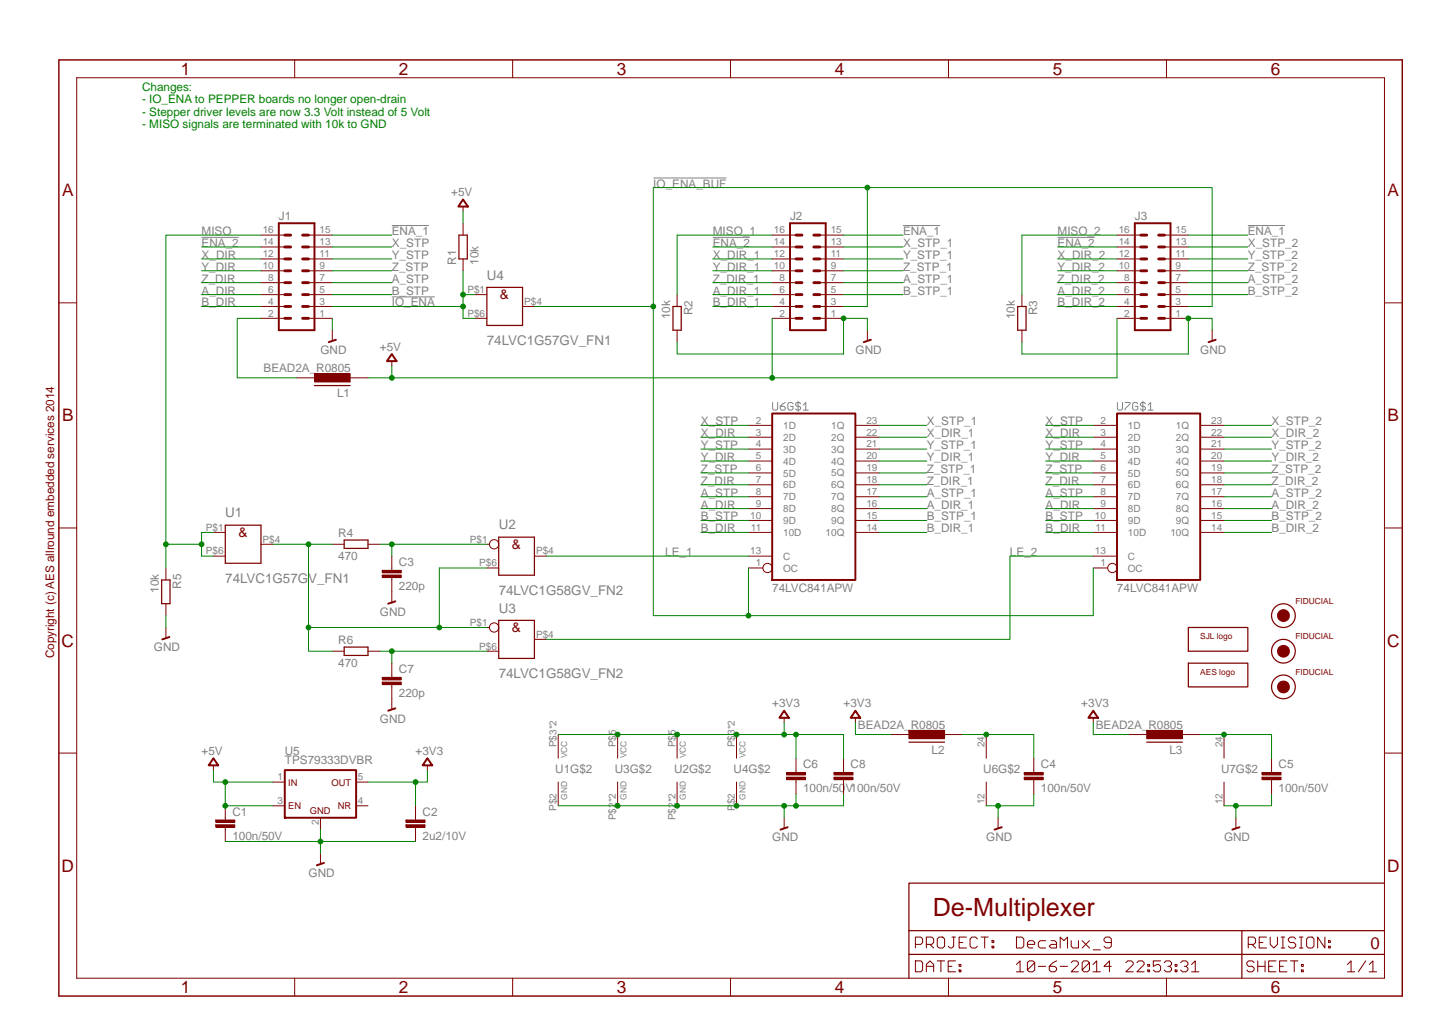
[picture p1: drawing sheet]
<svg xmlns="http://www.w3.org/2000/svg" width="297mm" height="210mm" viewBox="0 0 297 210" stroke-linecap="round" stroke-linejoin="round" font-family="sans-serif">
<g fill="none" stroke="#808080" stroke-width=".21">
<path d="M134.1 36.5h15M41.4 48.7h7.6M80.4 46.3h7.7M146.3 48.7h7.6M185.4 46.3h7.6M217.1 48.7h7.6M256.2 46.3h7.6M80.4 60.9h8.9M158.6 82.6v1.3l.3 .3h.5l.2-.3v-1.3M161.2 82.6l-1 .8v.5l.2 .3h.5l.3-.3v-.2l-.3-.3h-.7M162.8 82.9l-.3-.3h-.5l-.3 .3v1l.3 .3h.5l.3-.3v-.5h-.5M163.8 82.4v2.1"/>
<path d="M164.4 82.9l-.3-.3h-.5l-.3 .3v.2l.3 .3h.5l.3 .3v.2l-.3 .3h-.5l-.3-.3M164.9 83.1l.5-.5v1.6M164.9 84.2h1M229.4 82.6v1.3l.2 .3h.6l.2-.3v-1.3M230.9 82.6h1.1v.3l-1.1 1v.3M233.6 82.9l-.3-.3h-.5l-.3 .3v1l.3 .3h.5l.3-.3v-.5h-.6M234.6 82.4v2.1M235.1 82.9l-.2-.3h-.5l-.3 .3v.2l.3 .3h.5l.2 .3v.2l-.2 .3h-.5l-.3-.3M235.7 83.1l.5-.5v1.6M235.7 84.2h1"/>
</g>
<path d="M186.6 191h97.6M186.6 191v4.9M254.9 191v9.8M284.2 195.9h-97.6v4.9M284.2 181.3h-97.6v9.7" fill="none" stroke="#800000" stroke-width=".25"/>
<g fill="none" stroke="#800000" stroke-width=".21">
<path d="M15.7 16h268.5v184.8h-268.5zM60.5 12.3v3.7M105.2 12.3v3.7M150 12.3v3.7M194.7 12.3v3.7M239.5 12.3v3.7M53.6 58h4.9M53.6 55.6h4.9M53.6 53.1h4.9M53.6 50.7h4.9M53.6 48.3h4.9M63.3 58h4.9"/>
<path d="M63.3 55.6h4.9M63.3 53.1h4.9M63.3 50.7h4.9M63.3 48.3h4.9M158.5 58h4.9M158.5 55.6h4.9M158.5 53.1h4.9M158.5 50.7h4.9M158.5 48.3h4.9M168.3 58h4.9M168.3 55.6h4.9M168.3 53.1h4.9"/>
<path d="M168.3 50.7h4.9M168.3 48.3h4.9M229.3 58h4.9M229.3 55.6h4.9M229.3 53.1h4.9M229.3 50.7h4.9M229.3 48.3h4.9M239.1 58h4.8M239.1 55.6h4.8M239.1 53.1h4.8M239.1 50.7h4.8M239.1 48.3h4.8"/>
<path d="M12.1 62.2h3.6M53.6 65.3h4.9M53.6 62.9h4.9M53.6 60.5h4.9M63.3 65.3h4.9M63.3 62.9h4.9M63.3 60.5h4.9M68.2 67.8v2.2M80.4 74.1v1M158.5 65.3h4.9M158.5 62.9h4.9M158.5 60.5h4.9"/>
<path d="M168.3 65.3h4.9M168.3 62.9h4.9M168.3 60.5h4.9M229.3 65.3h4.9M229.3 62.9h4.9M229.3 60.5h4.9M239.1 65.3h4.8M239.1 62.9h4.8M239.1 60.5h4.8M284.2 62.2h3.7M153.6 87.3h4.9M153.6 89.7h4.9"/>
<path d="M153.6 92.2h4.9M153.6 94.6h4.9M153.6 97.1h4.9M153.6 99.5h4.9M175.6 87.3h4.9M175.6 89.7h4.9M175.6 92.2h4.9M175.6 94.6h4.9M175.6 97.1h4.9M175.6 99.5h4.9M224.4 87.3h4.9M224.4 89.7h4.9"/>
<path d="M224.4 92.2h4.9M224.4 94.6h4.9M224.4 97.1h4.9M224.4 99.5h4.9M246.4 87.3h4.9M246.4 89.7h4.9M246.4 92.2h4.9M246.4 94.6h4.9M246.4 97.1h4.9M246.4 99.5h4.9M12.1 108.4h3.6M153.6 116.6h3"/>
<path d="M153.6 102h4.9M153.6 104.4h4.9M153.6 106.8h4.9M153.6 109.3h4.9M153.6 114.2h4.9M175.6 102h4.9M175.6 104.4h4.9M175.6 106.8h4.9M175.6 109.3h4.9M224.4 116.6h3M224.4 102h4.9M224.4 104.4h4.9"/>
<path d="M224.4 106.8h4.9M224.4 109.3h4.9M224.4 114.2h4.9M246.4 102h4.9M246.4 104.4h4.9M246.4 106.8h4.9M246.4 109.3h4.9M284.2 108.4h3.7M12.1 154.6h3.6M43.8 157.1v1M202.5 150.8v4.8M251.3 150.8v4.8"/>
<path d="M284.2 154.6h3.7M46.2 167.9v.4M46.2 169.8v.5M56 160.5h2.5M56 165.4h2.5M65.8 175.2v2.2M65.8 167.9v2.4M73.1 160.5h2.4M73.1 165.4h2.4M202.5 160.5v4.9M251.3 160.5v4.9M187.9 193.8h1.1l.4-.3v-.8l-.4-.4h-1.1v2.3"/>
<path d="M187.9 197.2h1.1l.4 .4v1.5l-.4 .4h-1.1zM190.2 193.8h1.1l.4-.3v-.8l-.4-.4h-1.1v2.3M190.2 199.5v-1.5l.7-.8 .8 .8v1.5M190.2 198.4h1.5M190.9 193.8l.8 .8M192.4 192.7l.4-.4h.7l.4 .4v1.5l-.4 .4h-.7l-.4-.4zM192.4 197.2h1.5M193.1 197.2v2.3M194.6 198.4h.8M195.4 192.3h.7M195.8 192.3v1.9l-.4 .4h-.4l-.4-.4M196.1 197.2h-1.5v2.3h1.5"/>
<path d="M196.9 193.5h.8M196.9 198h.4v.4h-.4zM196.9 199.1h.4v.4h-.4zM198.4 192.3h-1.5v2.3h1.5M200.6 192.7l-.3-.4h-.8l-.4 .4v1.5l.4 .4h.8l.3-.4M201.4 192.3h1.5M202.1 192.3v2.3M203.6 193.1h.4v.4h-.4zM203.6 194.2h.4v.4h-.4zM208.7 192.3h1.1l.4 .4v1.5l-.4 .4h-1.1zM208.7 198l.7-.8v2.3M208.7 199.5h1.5"/>
<path d="M210.9 193.8h1.5v-.3l-.4-.4h-.7l-.4 .4v.7l.4 .4h.7M212.4 197.6l-1.5 1.5 .4 .4h.7l.4-.4v-1.5l-.4-.4h-.7l-.4 .4v1.5M213.1 198.4h1.5M214.6 193.1h-1.1l-.4 .4v.7l.4 .4h1.1M215.8 193.1h.7l.4 .4v1.1h-1.1l-.4-.4 .4-.4h1.1M216.9 197.2l-.7 .4-.8 .8v.7l.4 .4h.7l.4-.4v-.4l-.4-.3h-1.1M217.6 194.6v-2.3l.8 .8 .7-.8v2.3M217.6 198.4h1.5M219.9 193.1v1.1l.4 .4h1.1v-1.5M219.9 197.6l.4-.4h.7l.4 .4v.4l-1.5 1.5h1.5M222.1 193.1l1.5 1.5M223.6 193.1l-1.5 1.5"/>
<path d="M223.6 197.6l-1.5 1.5 .4 .4h.8l.3-.4v-1.5l-.3-.4h-.8l-.4 .4v1.5M224.4 195h1.5M224.4 198l.7-.8v2.3M224.4 199.5h1.5M228.1 193.5h-1.1l-.4-.4v-.4l.4-.4h.7l.4 .4v1.5l-.4 .4h-.7l-.4-.4M228.1 198.4h-1.5l1.2-1.2v2.3M231.1 197.6l.4-.4h.8l.3 .4v.4l-1.5 1.5h1.5M233.4 197.6l.3-.4h.8l.4 .4v.4l-1.5 1.5h1.5M235.6 198h.4v.4h-.4zM235.6 199.1h.4v.4h-.4zM238.2 197.2h-1.5v1.2l.8-.4h.4l.3 .4v.7l-.3 .4h-.8l-.4-.4M239 197.6l.4-.4h.7l.4 .4v.4l-.4 .4h-.4"/>
<path d="M240.1 198.4l.4 .3v.4l-.4 .4h-.7l-.4-.4M241.2 198h.4v.4h-.4zM241.2 199.1h.4v.4h-.4zM242.4 197.6l.3-.4h.8l.4 .4v.4l-.4 .4h-.4M243.5 198.4l.4 .3v.4l-.4 .4h-.8l-.3-.4M244.6 198l.8-.8v2.3M244.6 199.5h1.5M256.2 193.8h1.2l.3-.3v-.8l-.3-.4h-1.2v2.3M257 193.8l.7 .8M257.4 197.6l-.3-.4h-.8l-.4 .4v.4l.4 .4h.8l.3 .3v.4l-.3 .4h-.8l-.4-.4M258.2 198.4h1.5M258.2 197.2v2.3"/>
<path d="M258.5 193.5h.7M259.7 197.2v2.3M260 192.3h-1.5v2.3h1.5M260.4 198.4h.8M260.7 192.3v1.5l.8 .8 .7-.8v-1.5M261.9 197.2h-1.5v2.3h1.5M262.7 198.4h.7M263 194.6h.7M263 192.3h.7M263.4 192.3v2.3M264.2 197.2h-1.5v2.3h1.5M264.9 197.2h1.5"/>
<path d="M265.7 197.2v2.3M266 192.7l-.4-.4h-.7l-.4 .4v.4l.4 .4h.7l.4 .3v.4l-.4 .4h-.7l-.4-.4M266.7 192.3h.8M266.7 194.6h.8M267.1 192.3v2.3M267.2 198h.3v.4h-.3zM267.2 199.1h.3v.4h-.3zM268.6 192.3h.8l.3 .4v1.5l-.3 .4h-.8l-.4-.4v-1.5zM272 192.3v2.3l-1.5-2.3v2.3M272.7 193.1h.4v.4h-.4zM272.7 194.2h.4v.4h-.4zM276.6 198l.7-.8v2.3"/>
<path d="M276.6 199.5h1.5M280.3 197.2l-1.5 2.3M281.1 198l.7-.8v2.3M281.1 199.5h1.5M60.5 200.8v3.6M105.2 200.8v3.6M150 200.8v3.6M194.7 200.8v3.6M239.5 200.8v3.6"/>
<circle cx="157.6" cy="116.6" r=".95"/>
<circle cx="228.3" cy="116.6" r=".95"/>
</g>
<path d="M12.1 12.3h275.8v192.1h-275.8z" fill="none" stroke="#800000" stroke-width=".3"/>
<path d="M57.2 45.8h7.4v22h-7.4zM162.2 45.8h7.3v22h-7.3zM233 45.8h7.3v22h-7.3zM69 69.7l-1.5 .5M80.4 72.7l1 1.4h-2zM158.5 84.9h17.1v34.1h-17.1zM229.3 84.9h17.1v34.1h-17.1zM43.8 155.6l1 1.5h-2zM58.5 158.1h14.6v9.8h-14.6zM66.5 177.1l-1.5 .5" fill="none" stroke="#800000" stroke-width=".4"/>
<g fill="none" stroke="#800000" stroke-width=".59">
<path d="M58.5 55.6h1.2M58.5 58h1.2M58.5 48.3h1.2M58.5 50.7h1.2M58.5 53.1h1.2M62.1 55.6h1.2M62.1 58h1.2M62.1 48.3h1.2M62.1 50.7h1.2M62.1 53.1h1.2M163.4 55.6h1.2M163.4 58h1.2"/>
<path d="M163.4 48.3h1.2M163.4 50.7h1.2M163.4 53.1h1.2M167.1 55.6h1.2M167.1 58h1.2M167.1 48.3h1.2M167.1 50.7h1.2M167.1 53.1h1.2M234.2 55.6h1.2M234.2 58h1.2M234.2 48.3h1.2M234.2 50.7h1.2"/>
<path d="M234.2 53.1h1.2M237.8 55.6h1.3M237.8 58h1.3M237.8 48.3h1.3M237.8 50.7h1.3M237.8 53.1h1.3M58.5 60.5h1.2M58.5 62.9h1.2M58.5 65.3h1.2M62.1 60.5h1.2M62.1 62.9h1.2M62.1 65.3h1.2"/>
<path d="M163.4 60.5h1.2M163.4 62.9h1.2M163.4 65.3h1.2M167.1 60.5h1.2M167.1 62.9h1.2M167.1 65.3h1.2M234.2 60.5h1.2M234.2 62.9h1.2M234.2 65.3h1.2M237.8 60.5h1.3M237.8 62.9h1.3M237.8 65.3h1.3"/>
</g>
<path d="M44.3 169.3h3.9v.5h-3.9z" fill="#800000"/>
<path d="M44.3 169.3h3.9v.5h-3.9zM44.3 169.3h.1" fill="none" stroke="#800000" stroke-width=".21"/>
<path d="M44.3 168.3h3.9v.5h-3.9z" fill="#800000"/>
<path d="M44.3 168.3h3.9v.5h-3.9zM44.3 168.3h.1M46.2 165.4v2.5M46.2 170.3v2.4M85.3 167.9v.4M85.3 169.8v.5" fill="none" stroke="#800000" stroke-width=".21"/>
<path d="M83.4 169.3h3.8v.5h-3.8z" fill="#800000"/>
<path d="M83.4 169.3h3.8v.5h-3.8zM83.4 169.3h.1" fill="none" stroke="#800000" stroke-width=".21"/>
<path d="M83.4 168.3h3.8v.5h-3.8z" fill="#800000"/>
<g fill="none" stroke="#800000" stroke-width=".21">
<path d="M95.1 42.4v1M95.1 45.8v2.5M95.1 53.1v2.5M97.5 60.5h2.4M97.5 65.3h2.4M107.3 62.9h2.4M139 60.5v2.4M139 67.8v2.4M178.1 67.8v2.2M209.8 60.5v2.4M209.8 67.8v2.4M248.8 67.8v2.2"/>
<path d="M43.8 109.3h2.4M43.8 114.2h2.4M53.6 111.7h2.4M80.4 116.6v.5M80.4 118.6v.4M87.7 157.1v1M83.4 168.3h3.8v.5h-3.8zM83.4 168.3h.1M85.3 165.4v2.5M85.3 170.3v2.4"/>
</g>
<path d="M95.1 40.9l1 1.5h-2zM178.8 69.7l-1.5 .5M249.6 69.7l-1.5 .5M87.7 155.6l1 1.5h-1.9z" fill="none" stroke="#800000" stroke-width=".4"/>
<path d="M94.2 48.3h1.7v4.8h-1.7zM99.9 59h7.4v7.8h-7.4zM138.2 62.9h1.6v4.9h-1.6zM208.9 62.9h1.7v4.9h-1.7zM46.2 107.8h7.4v7.8h-7.4z" fill="none" stroke="#800000" stroke-width=".25"/>
<path d="M78.5 118h3.9v.6h-3.9z" fill="#800000"/>
<path d="M78.5 118h3.9v.6h-3.9zM78.5 118h.1" fill="none" stroke="#800000" stroke-width=".21"/>
<path d="M78.5 117.1h3.9v.5h-3.9z" fill="#800000"/>
<g fill="none" stroke="#800000" stroke-width=".21">
<path d="M68.2 111.7h2.5M75.5 111.7h2.5M78.5 117.1h3.9v.5h-3.9zM78.5 117.1h.1M80.4 114.2v2.4M80.4 119v4.7M99.9 111.7h.6M99.9 116.6h2.5M109.7 114.2h2.5M99.9 128.8h.6M99.9 133.7h2.5M109.7 131.2h2.5"/>
<circle cx="101.4" cy="111.7" r=".95"/>
<circle cx="101.4" cy="128.8" r=".95"/>
</g>
<path d="M64.6 79.1h7.3M70.7 110.8h4.8v1.8h-4.8zM102.4 110.3h7.3v7.8h-7.3zM102.4 127.3h7.3v7.8h-7.3z" fill="none" stroke="#800000" stroke-width=".25"/>
<path d="M81.1 123.4l-1.4 .5" fill="none" stroke="#800000" stroke-width=".4"/>
<path d="M64.6 76.7h7.3v1.7h-7.3z" fill="#800000"/>
<path d="M60.9 77.6h4.9M64.6 76.7h7.3v1.7h-7.3zM64.6 76.7h.1M70.7 77.6h4.8" fill="none" stroke="#800000" stroke-width=".21"/>
<path d="M186.6 152.3h7.3" fill="none" stroke="#800000" stroke-width=".25"/>
<path d="M186.6 149.9h7.3v1.7h-7.3z" fill="#800000"/>
<path d="M182.9 150.8h4.9M186.6 149.9h7.3v1.7h-7.3zM186.6 149.9h.1M192.7 150.8h4.9" fill="none" stroke="#800000" stroke-width=".21"/>
<path d="M235.4 152.3h7.3" fill="none" stroke="#800000" stroke-width=".25"/>
<path d="M235.4 149.9h7.3v1.7h-7.3z" fill="#800000"/>
<path d="M212.2 158.1v.5M231.8 150.8h4.8M235.4 149.9h7.3v1.7h-7.3zM235.4 149.9h.1M241.5 150.8h4.9M212.2 160v.5" fill="none" stroke="#800000" stroke-width=".21"/>
<path d="M210.3 159.5h3.9v.5h-3.9z" fill="#800000"/>
<path d="M210.3 159.5h3.9v.5h-3.9zM210.3 159.5h.1" fill="none" stroke="#800000" stroke-width=".21"/>
<path d="M210.3 158.6h3.9v.5h-3.9z" fill="#800000"/>
<path d="M210.3 158.6h3.9v.5h-3.9zM210.3 158.6h.1M212.2 155.6v2.5M261 158.1v.5M212.2 160.5v2.5M261 160v.5" fill="none" stroke="#800000" stroke-width=".21"/>
<path d="M259.1 159.5h3.9v.5h-3.9z" fill="#800000"/>
<path d="M259.1 159.5h3.9v.5h-3.9zM259.1 159.5h.1" fill="none" stroke="#800000" stroke-width=".21"/>
<path d="M259.1 158.6h3.9v.5h-3.9z" fill="#800000"/>
<g fill="none" stroke="#800000" stroke-width=".21">
<path d="M34.1 116.6v2.4M34.1 123.9v2.5M34.1 128.8v2.2M114.6 150.8v4.8M126.8 150.8v4.8M139 150.8v4.8M151.2 150.8v4.8M163.4 158.1v.5M175.6 147.3v1M224.4 147.3v1M259.1 158.6h3.9v.5h-3.9zM259.1 158.6h.1"/>
<path d="M261 155.6v2.5M114.6 160.5v4.9M126.8 160.5v4.9M139 160.5v4.9M151.2 160.5v4.9M163.4 160v.5M204.9 167.9v2.1M253.7 167.9v2.1M261 160.5v2.5"/>
</g>
<path d="M34.8 130.7l-1.5 .5M175.6 145.9l1 1.4h-2zM224.4 145.9l1 1.4h-2zM205.6 169.8l-1.4 .5M254.4 169.8l-1.4 .5" fill="none" stroke="#800000" stroke-width=".4"/>
<path d="M33.2 119h1.7v4.9h-1.7z" fill="none" stroke="#800000" stroke-width=".25"/>
<path d="M161.5 159.5h3.9v.5h-3.9z" fill="#800000"/>
<path d="M161.5 159.5h3.9v.5h-3.9zM161.5 159.5h.1" fill="none" stroke="#800000" stroke-width=".21"/>
<path d="M161.5 158.6h3.9v.5h-3.9z" fill="#800000"/>
<path d="M68.2 133.7h2.5M75.5 133.7h2.5M80.4 138.6v.4M80.4 140.5v.5M161 147.3v1M161.5 158.6h3.9v.5h-3.9zM161.5 158.6h.1M163.4 155.6v2.5M161 167.9v2.1M163.4 160.5v2.5" fill="none" stroke="#800000" stroke-width=".21"/>
<path d="M161 145.9l.9 1.4h-1.9zM161.7 169.8l-1.5 .5" fill="none" stroke="#800000" stroke-width=".4"/>
<path d="M70.7 132.8h4.8v1.7h-4.8z" fill="none" stroke="#800000" stroke-width=".25"/>
<path d="M78.5 140h3.9v.5h-3.9z" fill="#800000"/>
<path d="M78.5 140h3.9v.5h-3.9zM78.5 140h.1" fill="none" stroke="#800000" stroke-width=".21"/>
<path d="M78.5 139h3.9v.6h-3.9z" fill="#800000"/>
<path d="M78.5 139h3.9v.6h-3.9zM78.5 139h.1M80.4 136.1v2.5M80.4 141v4.6M173.2 158.1v.5M173.2 160v.5" fill="none" stroke="#800000" stroke-width=".21"/>
<path d="M81.1 145.4l-1.4 .5" fill="none" stroke="#800000" stroke-width=".4"/>
<path d="M171.2 159.5h3.9v.5h-3.9z" fill="#800000"/>
<path d="M171.2 159.5h3.9v.5h-3.9zM171.2 159.5h.1" fill="none" stroke="#800000" stroke-width=".21"/>
<path d="M171.2 158.6h3.9v.5h-3.9z" fill="#800000"/>
<path d="M171.2 158.6h3.9v.5h-3.9zM171.2 158.6h.1M173.2 155.6v2.5M173.2 160.5v2.5" fill="none" stroke="#800000" stroke-width=".21"/>
<circle cx="263.5" cy="126.4" r="2.44" fill="none" stroke="#800000" stroke-width=".25"/>
<circle cx="263.5" cy="126.4" r="1.21" fill="#800000"/>
<circle cx="263.5" cy="126.4" r="1.21" fill="none" stroke="#800000" stroke-width=".21"/>
<circle cx="263.5" cy="133.7" r="2.44" fill="none" stroke="#800000" stroke-width=".25"/>
<circle cx="263.5" cy="133.7" r="1.21" fill="#800000"/>
<circle cx="263.5" cy="133.7" r="1.21" fill="none" stroke="#800000" stroke-width=".21"/>
<circle cx="263.5" cy="141" r="2.44" fill="none" stroke="#800000" stroke-width=".25"/>
<circle cx="263.5" cy="141" r="1.22" fill="#800000"/>
<circle cx="263.5" cy="141" r="1.22" fill="none" stroke="#800000" stroke-width=".21"/>
<path d="M243.9 128.8h12.3v4.9h-12.3zM243.9 136.1h12.3v4.9h-12.3z" fill="none" stroke="#800000" stroke-width=".25"/>
<g fill="none" stroke="#008000" stroke-width=".21">
<path d="M68.2 50.7h12.2M68.2 53.1h12.2M68.2 55.6h12.2M68.2 58h12.2M95.1 55.6v9.7M68.2 60.5h12.2M143.9 87.3h9.7M143.9 92.2h9.7M143.9 97.1h9.7M214.6 87.3h9.8M214.6 92.2h9.8M214.6 97.1h9.8"/>
<path d="M143.9 102h9.7M143.9 106.8h9.7M214.6 102h9.8M214.6 106.8h9.8"/>
</g>
<circle cx="95.1" cy="60.5" r=".49" fill="#008000"/>
<g fill="none" stroke="#008000" stroke-width=".21">
<path d="M68.2 62.9h26.9M95.1 65.3h2.4M95.1 60.5h2.4"/>
<circle cx="95.1" cy="60.5" r=".49"/>
</g>
<circle cx="95.1" cy="62.9" r=".49" fill="#008000"/>
<g fill="none" stroke="#008000" stroke-width=".21">
<path d="M68.2 65.3v2.5M173.2 65.3h4.9v2.5"/>
<circle cx="95.1" cy="62.9" r=".49"/>
</g>
<circle cx="173.2" cy="65.3" r=".49" fill="#008000"/>
<g fill="none" stroke="#008000" stroke-width=".21">
<path d="M173.2 65.3v7.4h-34.2v-2.5M248.8 67.8v-2.5h-4.9v7.4h-34.1v-2.5"/>
<circle cx="173.2" cy="65.3" r=".49"/>
</g>
<circle cx="243.9" cy="65.3" r=".49" fill="#008000"/>
<g fill="none" stroke="#008000" stroke-width=".21">
<path d="M46.2 172.7h19.6M65.8 170.3v4.9"/>
<circle cx="243.9" cy="65.3" r=".49"/>
</g>
<circle cx="65.8" cy="172.7" r=".49" fill="#008000"/>
<g fill="none" stroke="#008000" stroke-width=".21">
<path d="M65.8 172.7h19.5M204.9 165.4v2.5M212.2 163v2.4h-9.7"/>
<circle cx="65.8" cy="172.7" r=".49"/>
</g>
<circle cx="204.9" cy="165.4" r=".49" fill="#008000"/>
<g fill="none" stroke="#008000" stroke-width=".21">
<path d="M253.7 165.4v2.5M261 163v2.4h-9.7"/>
<circle cx="204.9" cy="165.4" r=".49"/>
</g>
<circle cx="253.7" cy="165.4" r=".49" fill="#008000"/>
<g fill="none" stroke="#008000" stroke-width=".21">
<path d="M34.1 126.4v2.4M114.6 165.4h24.4"/>
<circle cx="253.7" cy="165.4" r=".49"/>
</g>
<circle cx="126.8" cy="165.4" r=".49" fill="#008000"/>
<g fill="none" stroke="#008000" stroke-width=".21">
<path d="M139 165.4h12.2"/>
<circle cx="126.8" cy="165.4" r=".49"/>
</g>
<circle cx="139" cy="165.4" r=".49" fill="#008000"/>
<g fill="none" stroke="#008000" stroke-width=".21">
<path d="M151.2 165.4h9.8"/>
<circle cx="139" cy="165.4" r=".49"/>
</g>
<circle cx="151.2" cy="165.4" r=".49" fill="#008000"/>
<g fill="none" stroke="#008000" stroke-width=".21">
<path d="M163.4 163v2.4h-2.4v2.5"/>
<circle cx="151.2" cy="165.4" r=".49"/>
</g>
<circle cx="161" cy="165.4" r=".49" fill="#008000"/>
<g fill="none" stroke="#008000" stroke-width=".21">
<path d="M173.2 163v2.4h-9.8"/>
<circle cx="161" cy="165.4" r=".49"/>
</g>
<circle cx="163.4" cy="165.4" r=".49" fill="#008000"/>
<g fill="none" stroke="#008000" stroke-width=".21">
<path d="M53.6 48.3h-19.5v63.4h7.3v-2.4h2.4M41.4 111.7v2.5"/>
<circle cx="163.4" cy="165.4" r=".49"/>
</g>
<circle cx="41.4" cy="111.7" r=".49" fill="#008000"/>
<g fill="none" stroke="#008000" stroke-width=".21">
<path d="M34.1 111.7v4.9M41.4 114.2h2.4"/>
<circle cx="41.4" cy="111.7" r=".49"/>
</g>
<circle cx="34.1" cy="111.7" r=".49" fill="#008000"/>
<g fill="none" stroke="#008000" stroke-width=".21">
<path d="M41.4 50.7h12.2M41.4 53.1h12.2M41.4 55.6h12.2M41.4 58h12.2M146.3 50.7h12.2M146.3 53.1h12.2M146.3 55.6h12.2M146.3 58h12.2M173.2 50.7h12.2M173.2 53.1h12.2M173.2 55.6h12.2M173.2 58h12.2"/>
<path d="M217.1 50.7h12.2M217.1 53.1h12.2M217.1 55.6h12.2M217.1 58h12.2M243.9 50.7h12.3M243.9 53.1h12.3M243.9 55.6h12.3M243.9 58h12.3M41.4 60.5h12.2M41.4 62.9h12.2M146.3 60.5h12.2M146.3 62.9h12.2"/>
<path d="M173.2 60.5h12.2M217.1 60.5h12.2M217.1 62.9h12.2M243.9 60.5h12.3M143.9 89.7h9.7M143.9 94.6h9.7M143.9 99.5h9.7M180.5 89.7h9.7M180.5 94.6h9.7M180.5 99.5h9.7M180.5 87.3h9.7M180.5 92.2h9.7"/>
<path d="M180.5 97.1h9.7M214.6 89.7h9.8M214.6 94.6h9.8M214.6 99.5h9.8M251.3 89.7h9.7M251.3 87.3h9.7M251.3 94.6h9.7M251.3 99.5h9.7M251.3 92.2h9.7M251.3 97.1h9.7M143.9 104.4h9.7M143.9 109.3h9.7"/>
<path d="M180.5 104.4h9.7M180.5 109.3h9.7M180.5 102h9.7M180.5 106.8h9.7M214.6 104.4h9.8M214.6 109.3h9.8M251.3 104.4h9.7M251.3 109.3h9.7M251.3 102h9.7M251.3 106.8h9.7M87.7 158.1v2.4h-2.4M75.5 160.5h9.8v4.9"/>
<circle cx="34.1" cy="111.7" r=".49"/>
</g>
<circle cx="85.3" cy="160.5" r=".49" fill="#008000"/>
<g fill="none" stroke="#008000" stroke-width=".21">
<path d="M114.6 150.8h24.4M175.6 148.3v2.5h7.3M224.4 148.3v2.5h7.4"/>
<circle cx="85.3" cy="160.5" r=".49"/>
</g>
<circle cx="126.8" cy="150.8" r=".49" fill="#008000"/>
<g fill="none" stroke="#008000" stroke-width=".21">
<path d="M139 150.8h12.2"/>
<circle cx="126.8" cy="150.8" r=".49"/>
</g>
<circle cx="139" cy="150.8" r=".49" fill="#008000"/>
<g fill="none" stroke="#008000" stroke-width=".21">
<path d="M151.2 150.8h9.8"/>
<circle cx="139" cy="150.8" r=".49"/>
</g>
<circle cx="151.2" cy="150.8" r=".49" fill="#008000"/>
<g fill="none" stroke="#008000" stroke-width=".21">
<path d="M161 148.3v2.5h2.4v4.8"/>
<circle cx="151.2" cy="150.8" r=".49"/>
</g>
<circle cx="161" cy="150.8" r=".49" fill="#008000"/>
<g fill="none" stroke="#008000" stroke-width=".21">
<path d="M163.4 150.8h9.8"/>
<circle cx="161" cy="150.8" r=".49"/>
</g>
<circle cx="163.4" cy="150.8" r=".49" fill="#008000"/>
<g fill="none" stroke="#008000" stroke-width=".21">
<path d="M80.4 75.1v2.5h-4.9M80.4 77.6h148.9M158.5 65.3v12.3M173.2 150.8v4.8"/>
<circle cx="163.4" cy="150.8" r=".49"/>
</g>
<circle cx="158.5" cy="77.6" r=".49" fill="#008000"/>
<g fill="none" stroke="#008000" stroke-width=".21">
<path d="M229.3 65.3v12.3"/>
<circle cx="158.5" cy="77.6" r=".49"/>
</g>
<circle cx="80.4" cy="77.6" r=".49" fill="#008000"/>
<g fill="none" stroke="#008000" stroke-width=".21">
<path d="M43.8 158.1v2.4h12.2M46.2 160.5v4.9"/>
<circle cx="80.4" cy="77.6" r=".49"/>
</g>
<circle cx="46.2" cy="160.5" r=".49" fill="#008000"/>
<g fill="none" stroke="#008000" stroke-width=".21">
<path d="M46.2 165.4h9.8"/>
<circle cx="46.2" cy="160.5" r=".49"/>
</g>
<circle cx="46.2" cy="165.4" r=".49" fill="#008000"/>
<g fill="none" stroke="#008000" stroke-width=".21">
<path d="M134.1 38.5v24.4h-24.4M95.1 43.4v2.4M158.5 48.3h-19.5v12.2M229.3 48.3h-19.5v12.2M112.2 114.2h41.4M224.4 114.2h-17.1v17h-95.1"/>
<circle cx="46.2" cy="165.4" r=".49"/>
</g>
<circle cx="134.1" cy="62.9" r=".49" fill="#008000"/>
<g fill="none" stroke="#008000" stroke-width=".21">
<path d="M134.1 62.9v63.5h19.5M153.6 116.6v9.8h70.8v-9.8"/>
<circle cx="134.1" cy="62.9" r=".49"/>
</g>
<circle cx="153.6" cy="126.4" r=".49" fill="#008000"/>
<g fill="none" stroke="#008000" stroke-width=".21">
<path d="M134.1 38.5h44v24.4h-4.9M178.1 38.5h70.7v24.4h-4.9"/>
<circle cx="153.6" cy="126.4" r=".49"/>
</g>
<circle cx="178" cy="38.5" r=".49" fill="#008000"/>
<g fill="none" stroke="#008000" stroke-width=".21">
<path d="M68.2 48.3h12.2M173.2 48.3h12.2M243.9 48.3h12.3M56 111.7h12.2M63.3 111.7v17.1"/>
<circle cx="178" cy="38.5" r=".49"/>
</g>
<circle cx="63.3" cy="111.7" r=".49" fill="#008000"/>
<g fill="none" stroke="#008000" stroke-width=".21">
<path d="M99.9 116.6h-9.7v12.2h9.7M63.3 128.8h26.9"/>
<circle cx="63.3" cy="111.7" r=".49"/>
</g>
<circle cx="90.2" cy="128.8" r=".49" fill="#008000"/>
<g fill="none" stroke="#008000" stroke-width=".21">
<path d="M63.3 128.8v4.9h4.9"/>
<circle cx="90.2" cy="128.8" r=".49"/>
</g>
<circle cx="63.3" cy="128.8" r=".49" fill="#008000"/>
<g fill="none" stroke="#008000" stroke-width=".21">
<path d="M78 111.7h2.4v2.5"/>
<circle cx="63.3" cy="128.8" r=".49"/>
</g>
<circle cx="80.4" cy="111.7" r=".49" fill="#008000"/>
<g fill="none" stroke="#008000" stroke-width=".21">
<path d="M53.6 65.3h-4.9v12.3h12.2M80.4 111.7h19.5M197.6 150.8h14.6"/>
<circle cx="80.4" cy="111.7" r=".49"/>
</g>
<circle cx="202.5" cy="150.8" r=".49" fill="#008000"/>
<g fill="none" stroke="#008000" stroke-width=".21">
<path d="M212.2 150.8v4.8M246.4 150.8h14.6"/>
<circle cx="202.5" cy="150.8" r=".49"/>
</g>
<circle cx="251.3" cy="150.8" r=".49" fill="#008000"/>
<g fill="none" stroke="#008000" stroke-width=".21">
<path d="M78 133.7h21.9M261 150.8v4.8"/>
<circle cx="251.3" cy="150.8" r=".49"/>
</g>
<circle cx="80.4" cy="133.7" r=".49" fill="#008000"/>
<g fill="none" stroke="#008000" stroke-width=".21">
<path d="M80.4 133.7v2.4"/>
<circle cx="80.4" cy="133.7" r=".49"/>
</g>
<text font-size="5.2" fill="#800000" x="191.5" y="188.1">De-Multiplexer</text>
<g font-size="3.5" fill="#800000">
<text x="37.1" y="15.4">1</text>
<text x="81.9" y="15.4">2</text>
<text x="126.6" y="15.4">3</text>
<text x="171.4" y="15.4">4</text>
<text x="216.1" y="15.4">5</text>
<text x="260.9" y="15.4">6</text>
<text x="12.8" y="40.3">A</text>
<text x="284.9" y="40.3">A</text>
<text x="12.8" y="86.5">B</text>
<text x="284.9" y="86.5">B</text>
<text x="12.7" y="132.7">C</text>
<text x="284.8" y="132.7">C</text>
<text x="12.7" y="178.9">D</text>
<text x="284.8" y="178.9">D</text>
<text x="281.3" y="194.7">0</text>
<text x="37.1" y="203.9">1</text>
<text x="81.9" y="203.9">2</text>
<text x="126.6" y="203.9">3</text>
<text x="171.4" y="203.9">4</text>
<text x="216.1" y="203.9">5</text>
<text x="260.9" y="203.9">6</text>
</g>
<g font-size="2.8" fill="#808080">
<text x="99.9" y="57.4">U4</text>
<text x="99.9" y="70.8">74LVC1G57GV_FN1</text>
<text x="46.2" y="106.2">U1</text>
<text x="102.4" y="108.7">U2</text>
<text x="46.2" y="119.7">74LVC1G57GV_FN1</text>
<text x="102.4" y="122.1">74LVC1G58GV_FN2</text>
<text x="102.4" y="125.8">U3</text>
<text x="102.4" y="139.2">74LVC1G58GV_FN2</text>
</g>
<g font-size="2.8" fill="#800000">
<text x="102.6" y="61.4">&amp;</text>
<text x="48.9" y="110.3">&amp;</text>
<text x="105.1" y="112.7">&amp;</text>
<text x="105.1" y="129.8">&amp;</text>
</g>
<g font-size="2.4" fill="#008000">
<text x="29.2" y="18.6">Changes:</text>
<text x="29.2" y="21.2">- IO_ENA to PEPPER boards no longer open-drain</text>
<text x="29.2" y="23.7">- Stepper driver levels are now 3.3 Volt instead of 5 Volt</text>
<text x="29.2" y="26.3">- MISO signals are terminated with 10k to GND</text>
</g>
<g font-size="2.4" fill="#808080">
<text x="92.6" y="40.2">+5V</text>
<text x="134.1" y="38.5">IO_ENA_BUF</text>
<text x="57.2" y="45.1">J1</text>
<text x="162.2" y="45.1">J2</text>
<text x="233" y="45.1">J3</text>
<text x="41.4" y="48.3">MISO</text>
<text x="41.4" y="50.7">ENA_2</text>
<text x="41.4" y="53.1">X_DIR</text>
<text x="80.4" y="50.7">X_STP</text>
<text x="80.4" y="53.1">Y_STP</text>
<text x="80.4" y="48.3">ENA_1</text>
<text x="146.3" y="53.1">X_DIR_1</text>
<text x="146.3" y="48.3">MISO_1</text>
<text x="146.3" y="50.7">ENA_2</text>
<text x="185.4" y="48.3">ENA_1</text>
<text x="185.4" y="50.7">X_STP_1</text>
<text x="185.4" y="53.1">Y_STP_1</text>
<text x="217.1" y="48.3">MISO_2</text>
<text x="217.1" y="53.1">X_DIR_2</text>
<text x="217.1" y="50.7">ENA_2</text>
<text x="256.2" y="48.3">ENA_1</text>
<text x="256.2" y="50.7">X_STP_2</text>
<text x="256.2" y="53.1">Y_STP_2</text>
<text x="41.4" y="55.6">Y_DIR</text>
<text x="41.4" y="58">Z_DIR</text>
<text x="80.4" y="55.6">Z_STP</text>
<text x="80.4" y="58">A_STP</text>
<text x="93.6" y="54.4" transform="rotate(-90 93.6 54.4)">R1</text>
<text x="98.2" y="54.4" transform="rotate(-90 98.2 54.4)">10k</text>
<text x="146.3" y="55.6">Y_DIR_1</text>
<text x="146.3" y="58">Z_DIR_1</text>
<text x="185.4" y="55.6">Z_STP_1</text>
<text x="185.4" y="58">A_STP_1</text>
<text x="217.1" y="55.6">Y_DIR_2</text>
<text x="217.1" y="58">Z_DIR_2</text>
<text x="256.2" y="55.6">Z_STP_2</text>
<text x="256.2" y="58">A_STP_2</text>
<text x="41.4" y="60.5">A_DIR</text>
<text x="41.4" y="62.9">B_DIR</text>
<text x="80.4" y="60.5">B_STP</text>
<text x="80.4" y="62.9">IO_ENA</text>
<text x="137.5" y="65.6" transform="rotate(-90 137.5 65.6)">10k</text>
<text x="142.2" y="64.7" transform="rotate(-90 142.2 64.7)">R2</text>
<text x="146.3" y="60.5">A_DIR_1</text>
<text x="146.3" y="62.9">B_DIR_1</text>
<text x="185.4" y="60.5">B_STP_1</text>
<text x="208.3" y="65.6" transform="rotate(-90 208.3 65.6)">10k</text>
<text x="212.9" y="64.7" transform="rotate(-90 212.9 64.7)">R3</text>
<text x="217.1" y="60.5">A_DIR_2</text>
<text x="217.1" y="62.9">B_DIR_2</text>
<text x="256.2" y="60.5">B_STP_2</text>
<text x="78" y="71.9">+5V</text>
<text x="54.1" y="76.3">BEAD2A_R0805</text>
<text x="65.8" y="72.7">GND</text>
<text x="175.6" y="72.7">GND</text>
<text x="246.4" y="72.7">GND</text>
<text x="69.2" y="81.4">L1</text>
<text x="143.9" y="87.3">X_STP</text>
<text x="143.9" y="89.7">X_DIR</text>
<text x="190.2" y="87.3">X_STP_1</text>
<text x="190.2" y="89.7">X_DIR_1</text>
<text x="214.6" y="89.7">X_DIR</text>
<text x="214.7" y="87.3">X_STP</text>
<text x="261" y="87.3">X_STP_2</text>
<text x="261" y="89.7">X_DIR_2</text>
<text x="143.9" y="92.2">Y_STP</text>
<text x="143.9" y="94.6">Y_DIR</text>
<text x="190.2" y="92.2">Y_STP_1</text>
<text x="190.2" y="94.6">Y_DIR_1</text>
<text x="214.6" y="94.6">Y_DIR</text>
<text x="214.6" y="92.2">Y_STP</text>
<text x="261" y="92.2">Y_STP_2</text>
<text x="261" y="94.6">Y_DIR_2</text>
<text x="143.9" y="97.1">Z_STP</text>
<text x="143.9" y="102">A_STP</text>
<text x="143.9" y="99.5">Z_DIR</text>
<text x="190.2" y="97.1">Z_STP_1</text>
<text x="190.2" y="99.5">Z_DIR_1</text>
<text x="190.2" y="102">A_STP_1</text>
<text x="214.6" y="102">A_STP</text>
<text x="214.6" y="97.1">Z_STP</text>
<text x="214.6" y="99.5">Z_DIR</text>
<text x="261" y="97.1">Z_STP_2</text>
<text x="261" y="99.5">Z_DIR_2</text>
<text x="261" y="102">A_STP_2</text>
<text x="143.9" y="106.8">B_STP</text>
<text x="143.9" y="104.4">A_DIR</text>
<text x="190.2" y="104.4">A_DIR_1</text>
<text x="190.2" y="106.8">B_STP_1</text>
<text x="214.6" y="106.8">B_STP</text>
<text x="214.7" y="104.4">A_DIR</text>
<text x="261" y="104.4">A_DIR_2</text>
<text x="261" y="106.8">B_STP_2</text>
<text x="69.4" y="110.3">R4</text>
<text x="143.9" y="109.3">B_DIR</text>
<text x="190.2" y="109.3">B_DIR_1</text>
<text x="214.7" y="109.3">B_DIR</text>
<text x="261" y="109.3">B_DIR_2</text>
<text x="69.4" y="114.9">470</text>
<text x="81.9" y="116.2">C3</text>
<text x="136.6" y="114.2">LE_1</text>
<text x="207.3" y="114.2">LE_2</text>
<text x="32.6" y="121.7" transform="rotate(-90 32.6 121.7)">10k</text>
<text x="37.2" y="120.9" transform="rotate(-90 37.2 120.9)">R5</text>
<text x="81.9" y="121.1">220p</text>
<text x="158.5" y="121.5">74LVC841APW</text>
<text x="229.3" y="121.5">74LVC841APW</text>
<text x="78" y="126.4">GND</text>
<text x="31.6" y="133.7">GND</text>
<text x="69.4" y="132.2">R6</text>
<text x="69.4" y="136.8">470</text>
<text x="81.9" y="138.2">C7</text>
<text x="81.9" y="143.1">220p</text>
<text x="78" y="148.3">GND</text>
<text x="158.5" y="145.2">+3V3</text>
<text x="173.2" y="145.2">+3V3</text>
<text x="176.1" y="149.5">BEAD2A_R0805</text>
<text x="222" y="145.2">+3V3</text>
<text x="224.9" y="149.5">BEAD2A_R0805</text>
<text x="41.4" y="154.9">+5V</text>
<text x="58.5" y="154.9">U5</text>
<text x="85.3" y="154.9">+3V3</text>
<text x="191.2" y="154.7">L2</text>
<text x="240" y="154.7">L3</text>
<text x="58.5" y="156.9">TPS79333DVBR</text>
<text x="114" y="158.7">U1G$2</text>
<text x="126.2" y="158.7">U3G$2</text>
<text x="138.4" y="158.7">U2G$2</text>
<text x="150.6" y="158.7">U4G$2</text>
<text x="164.9" y="157.7">C6</text>
<text x="174.6" y="157.7">C8</text>
<text x="201.8" y="158.7">U6G$2</text>
<text x="213.7" y="157.7">C4</text>
<text x="250.7" y="158.7">U7G$2</text>
<text x="262.5" y="157.7">C5</text>
<text x="47.7" y="167.5">C1</text>
<text x="86.8" y="167.5">C2</text>
<text x="164.9" y="162.6">100n/50V100n/50V</text>
<text x="213.7" y="162.6">100n/50V</text>
<text x="262.5" y="162.6">100n/50V</text>
<text x="47.7" y="172.4">100n/50V</text>
<text x="86.8" y="172.4">2u2/10V</text>
<text x="158.5" y="172.7">GND</text>
<text x="202.5" y="172.7">GND</text>
<text x="251.3" y="172.7">GND</text>
<text x="63.3" y="180">GND</text>
</g>
<text font-size="2.4" fill="#800000" x="11.1" y="135.1" transform="rotate(-90 11.1 135.1)">Copyright (c) AES allround embedded services 2014</text>
<g font-size="2.1" fill="#808080">
<text x="53.9" y="47.9">16</text>
<text x="65.6" y="47.9">15</text>
<text x="158.9" y="47.9">16</text>
<text x="170.5" y="47.9">15</text>
<text x="229.7" y="47.9">16</text>
<text x="241.3" y="47.9">15</text>
<text x="53.9" y="52.8">12</text>
<text x="53.9" y="50.4">14</text>
<text x="65.6" y="52.8">11</text>
<text x="65.6" y="50.4">13</text>
<text x="158.9" y="52.8">12</text>
<text x="158.9" y="50.4">14</text>
<text x="170.5" y="52.8">11</text>
<text x="170.5" y="50.4">13</text>
<text x="229.7" y="52.8">12</text>
<text x="229.7" y="50.4">14</text>
<text x="241.3" y="52.8">11</text>
<text x="241.3" y="50.4">13</text>
<text x="53.9" y="55.2">10</text>
<text x="55.1" y="57.7">8</text>
<text x="65.6" y="57.7">7</text>
<text x="65.6" y="55.2">9</text>
<text x="158.9" y="55.2">10</text>
<text x="160" y="57.7">8</text>
<text x="170.5" y="57.7">7</text>
<text x="170.5" y="55.2">9</text>
<text x="229.7" y="55.2">10</text>
<text x="230.8" y="57.7">8</text>
<text x="241.3" y="57.7">7</text>
<text x="241.3" y="55.2">9</text>
<text x="55.1" y="65">2</text>
<text x="55.1" y="62.6">4</text>
<text x="55.1" y="60.1">6</text>
<text x="65.6" y="65">1</text>
<text x="65.6" y="62.6">3</text>
<text x="65.6" y="60.1">5</text>
<text x="95.9" y="60.1">P$1</text>
<text x="95.9" y="65">P$6</text>
<text x="107.6" y="62.6">P$4</text>
<text x="160" y="65">2</text>
<text x="160" y="62.6">4</text>
<text x="160" y="60.1">6</text>
<text x="170.5" y="65">1</text>
<text x="170.5" y="62.6">3</text>
<text x="170.5" y="60.1">5</text>
<text x="230.8" y="65">2</text>
<text x="230.8" y="62.6">4</text>
<text x="230.8" y="60.1">6</text>
<text x="241.3" y="65">1</text>
<text x="241.3" y="62.6">3</text>
<text x="241.3" y="60.1">5</text>
<text x="155.1" y="87">2</text>
<text x="155.1" y="89.4">3</text>
<text x="160.8" y="88">1D</text>
<text x="170.6" y="88">1Q</text>
<text x="177.9" y="89.4">22</text>
<text x="177.9" y="87">23</text>
<text x="225.9" y="87">2</text>
<text x="225.9" y="89.4">3</text>
<text x="231.5" y="88">1D</text>
<text x="241.4" y="88">1Q</text>
<text x="248.6" y="89.4">22</text>
<text x="248.6" y="87">23</text>
<text x="155.1" y="91.8">4</text>
<text x="155.1" y="94.3">5</text>
<text x="160.8" y="90.5">2D</text>
<text x="160.8" y="92.9">3D</text>
<text x="160.8" y="95.4">4D</text>
<text x="170.6" y="95.4">4Q</text>
<text x="170.6" y="92.9">3Q</text>
<text x="170.6" y="90.5">2Q</text>
<text x="177.9" y="94.3">20</text>
<text x="177.9" y="91.8">21</text>
<text x="225.9" y="91.8">4</text>
<text x="225.9" y="94.3">5</text>
<text x="231.5" y="90.5">2D</text>
<text x="231.5" y="92.9">3D</text>
<text x="231.5" y="95.4">4D</text>
<text x="241.4" y="95.4">4Q</text>
<text x="241.4" y="92.9">3Q</text>
<text x="241.4" y="90.5">2Q</text>
<text x="248.6" y="94.3">20</text>
<text x="248.6" y="91.8">21</text>
<text x="155.1" y="96.7">6</text>
<text x="155.1" y="99.2">7</text>
<text x="155.1" y="101.6">8</text>
<text x="160.8" y="97.8">5D</text>
<text x="160.8" y="100.2">6D</text>
<text x="170.6" y="100.2">6Q</text>
<text x="170.6" y="97.8">5Q</text>
<text x="177.9" y="101.6">17</text>
<text x="177.9" y="99.2">18</text>
<text x="177.9" y="96.7">19</text>
<text x="225.9" y="96.7">6</text>
<text x="225.9" y="99.2">7</text>
<text x="225.9" y="101.6">8</text>
<text x="231.5" y="97.8">5D</text>
<text x="231.5" y="100.2">6D</text>
<text x="241.4" y="100.2">6Q</text>
<text x="241.4" y="97.8">5Q</text>
<text x="248.6" y="101.6">17</text>
<text x="248.6" y="99.2">18</text>
<text x="248.6" y="96.7">19</text>
<text x="154" y="106.5">10</text>
<text x="155.1" y="104.1">9</text>
<text x="160.8" y="102.7">7D</text>
<text x="160.8" y="105.1">8D</text>
<text x="160.8" y="107.6">9D</text>
<text x="170.6" y="107.6">9Q</text>
<text x="170.6" y="105.1">8Q</text>
<text x="170.6" y="102.7">7Q</text>
<text x="177.9" y="106.5">15</text>
<text x="177.9" y="104.1">16</text>
<text x="224.8" y="106.5">10</text>
<text x="225.9" y="104.1">9</text>
<text x="231.5" y="102.7">7D</text>
<text x="231.5" y="105.1">8D</text>
<text x="231.5" y="107.6">9D</text>
<text x="241.4" y="107.6">9Q</text>
<text x="241.4" y="105.1">8Q</text>
<text x="241.4" y="102.7">7Q</text>
<text x="248.6" y="106.5">15</text>
<text x="248.6" y="104.1">16</text>
<text x="42.2" y="108.9">P$1</text>
<text x="42.2" y="113.8">P$6</text>
<text x="53.9" y="111.4">P$4</text>
<text x="96.5" y="111.4">P$1</text>
<text x="110" y="113.8">P$4</text>
<text x="154" y="113.8">13</text>
<text x="154.1" y="108.9">11</text>
<text x="160.8" y="110">10D</text>
<text x="169.5" y="110">10Q</text>
<text x="177.9" y="108.9">14</text>
<text x="224.8" y="113.8">13</text>
<text x="224.9" y="108.9">11</text>
<text x="231.5" y="110">10D</text>
<text x="240.3" y="110">10Q</text>
<text x="248.6" y="108.9">14</text>
<text x="98.4" y="116.2">P$6</text>
<text x="155.1" y="116.2">1</text>
<text x="160.8" y="117.3">OC</text>
<text x="160.8" y="114.9">C</text>
<text x="225.9" y="116.2">1</text>
<text x="231.5" y="117.3">OC</text>
<text x="231.5" y="114.9">C</text>
<text x="96.5" y="128.5">P$1</text>
<text x="110" y="130.9">P$4</text>
<text x="98.4" y="133.3">P$6</text>
<text x="114.3" y="153.4" transform="rotate(-90 114.3 153.4)">P$3*2</text>
<text x="126.4" y="153.4" transform="rotate(-90 126.4 153.4)">P$5</text>
<text x="138.7" y="153.4" transform="rotate(-90 138.7 153.4)">P$5</text>
<text x="150.9" y="153.4" transform="rotate(-90 150.9 153.4)">P$3*2</text>
<text x="202.1" y="153.4" transform="rotate(-90 202.1 153.4)">24</text>
<text x="250.9" y="153.4" transform="rotate(-90 250.9 153.4)">24</text>
<text x="57" y="160.2">1</text>
<text x="73.4" y="160.2">5</text>
<text x="57" y="165.1">3</text>
<text x="73.4" y="165.1">4</text>
<text x="114.3" y="166.4" transform="rotate(-90 114.3 166.4)">P$2</text>
<text x="150.9" y="166.4" transform="rotate(-90 150.9 166.4)">P$2</text>
<text x="202.1" y="165.1" transform="rotate(-90 202.1 165.1)">12</text>
<text x="250.9" y="165.1" transform="rotate(-90 250.9 165.1)">12</text>
<text x="65.4" y="169.3" transform="rotate(-90 65.4 169.3)">2</text>
<text x="126.4" y="168.4" transform="rotate(-90 126.4 168.4)">P$2*2</text>
<text x="138.7" y="168.4" transform="rotate(-90 138.7 168.4)">P$2*2</text>
</g>
<g font-size="1.9" fill="#800000">
<text x="59.2" y="161.2">IN</text>
<text x="68" y="161.2">OUT</text>
<text x="59.2" y="166.1">EN</text>
<text x="63.6" y="167.1">GND</text>
<text x="69.3" y="166.1">NR</text>
</g>
<g font-size="1.7" fill="#800000">
<text x="265.9" y="123.9">FIDUCIAL</text>
<text x="246.4" y="131.2">SJL logo</text>
<text x="265.9" y="131.2">FIDUCIAL</text>
<text x="246.4" y="138.6">AES logo</text>
<text x="265.9" y="138.6">FIDUCIAL</text>
</g>
<g font-size="1.7" fill="#808080">
<text x="116.4" y="155.6" transform="rotate(-90 116.4 155.6)">VCC</text>
<text x="128.6" y="155.6" transform="rotate(-90 128.6 155.6)">VCC</text>
<text x="140.8" y="155.6" transform="rotate(-90 140.8 155.6)">VCC</text>
<text x="153" y="155.6" transform="rotate(-90 153 155.6)">VCC</text>
<text x="116.4" y="164.2" transform="rotate(-90 116.4 164.2)">GND</text>
<text x="128.6" y="164.2" transform="rotate(-90 128.6 164.2)">GND</text>
<text x="140.8" y="164.2" transform="rotate(-90 140.8 164.2)">GND</text>
<text x="153" y="164.2" transform="rotate(-90 153 164.2)">GND</text>
</g>
</svg>
